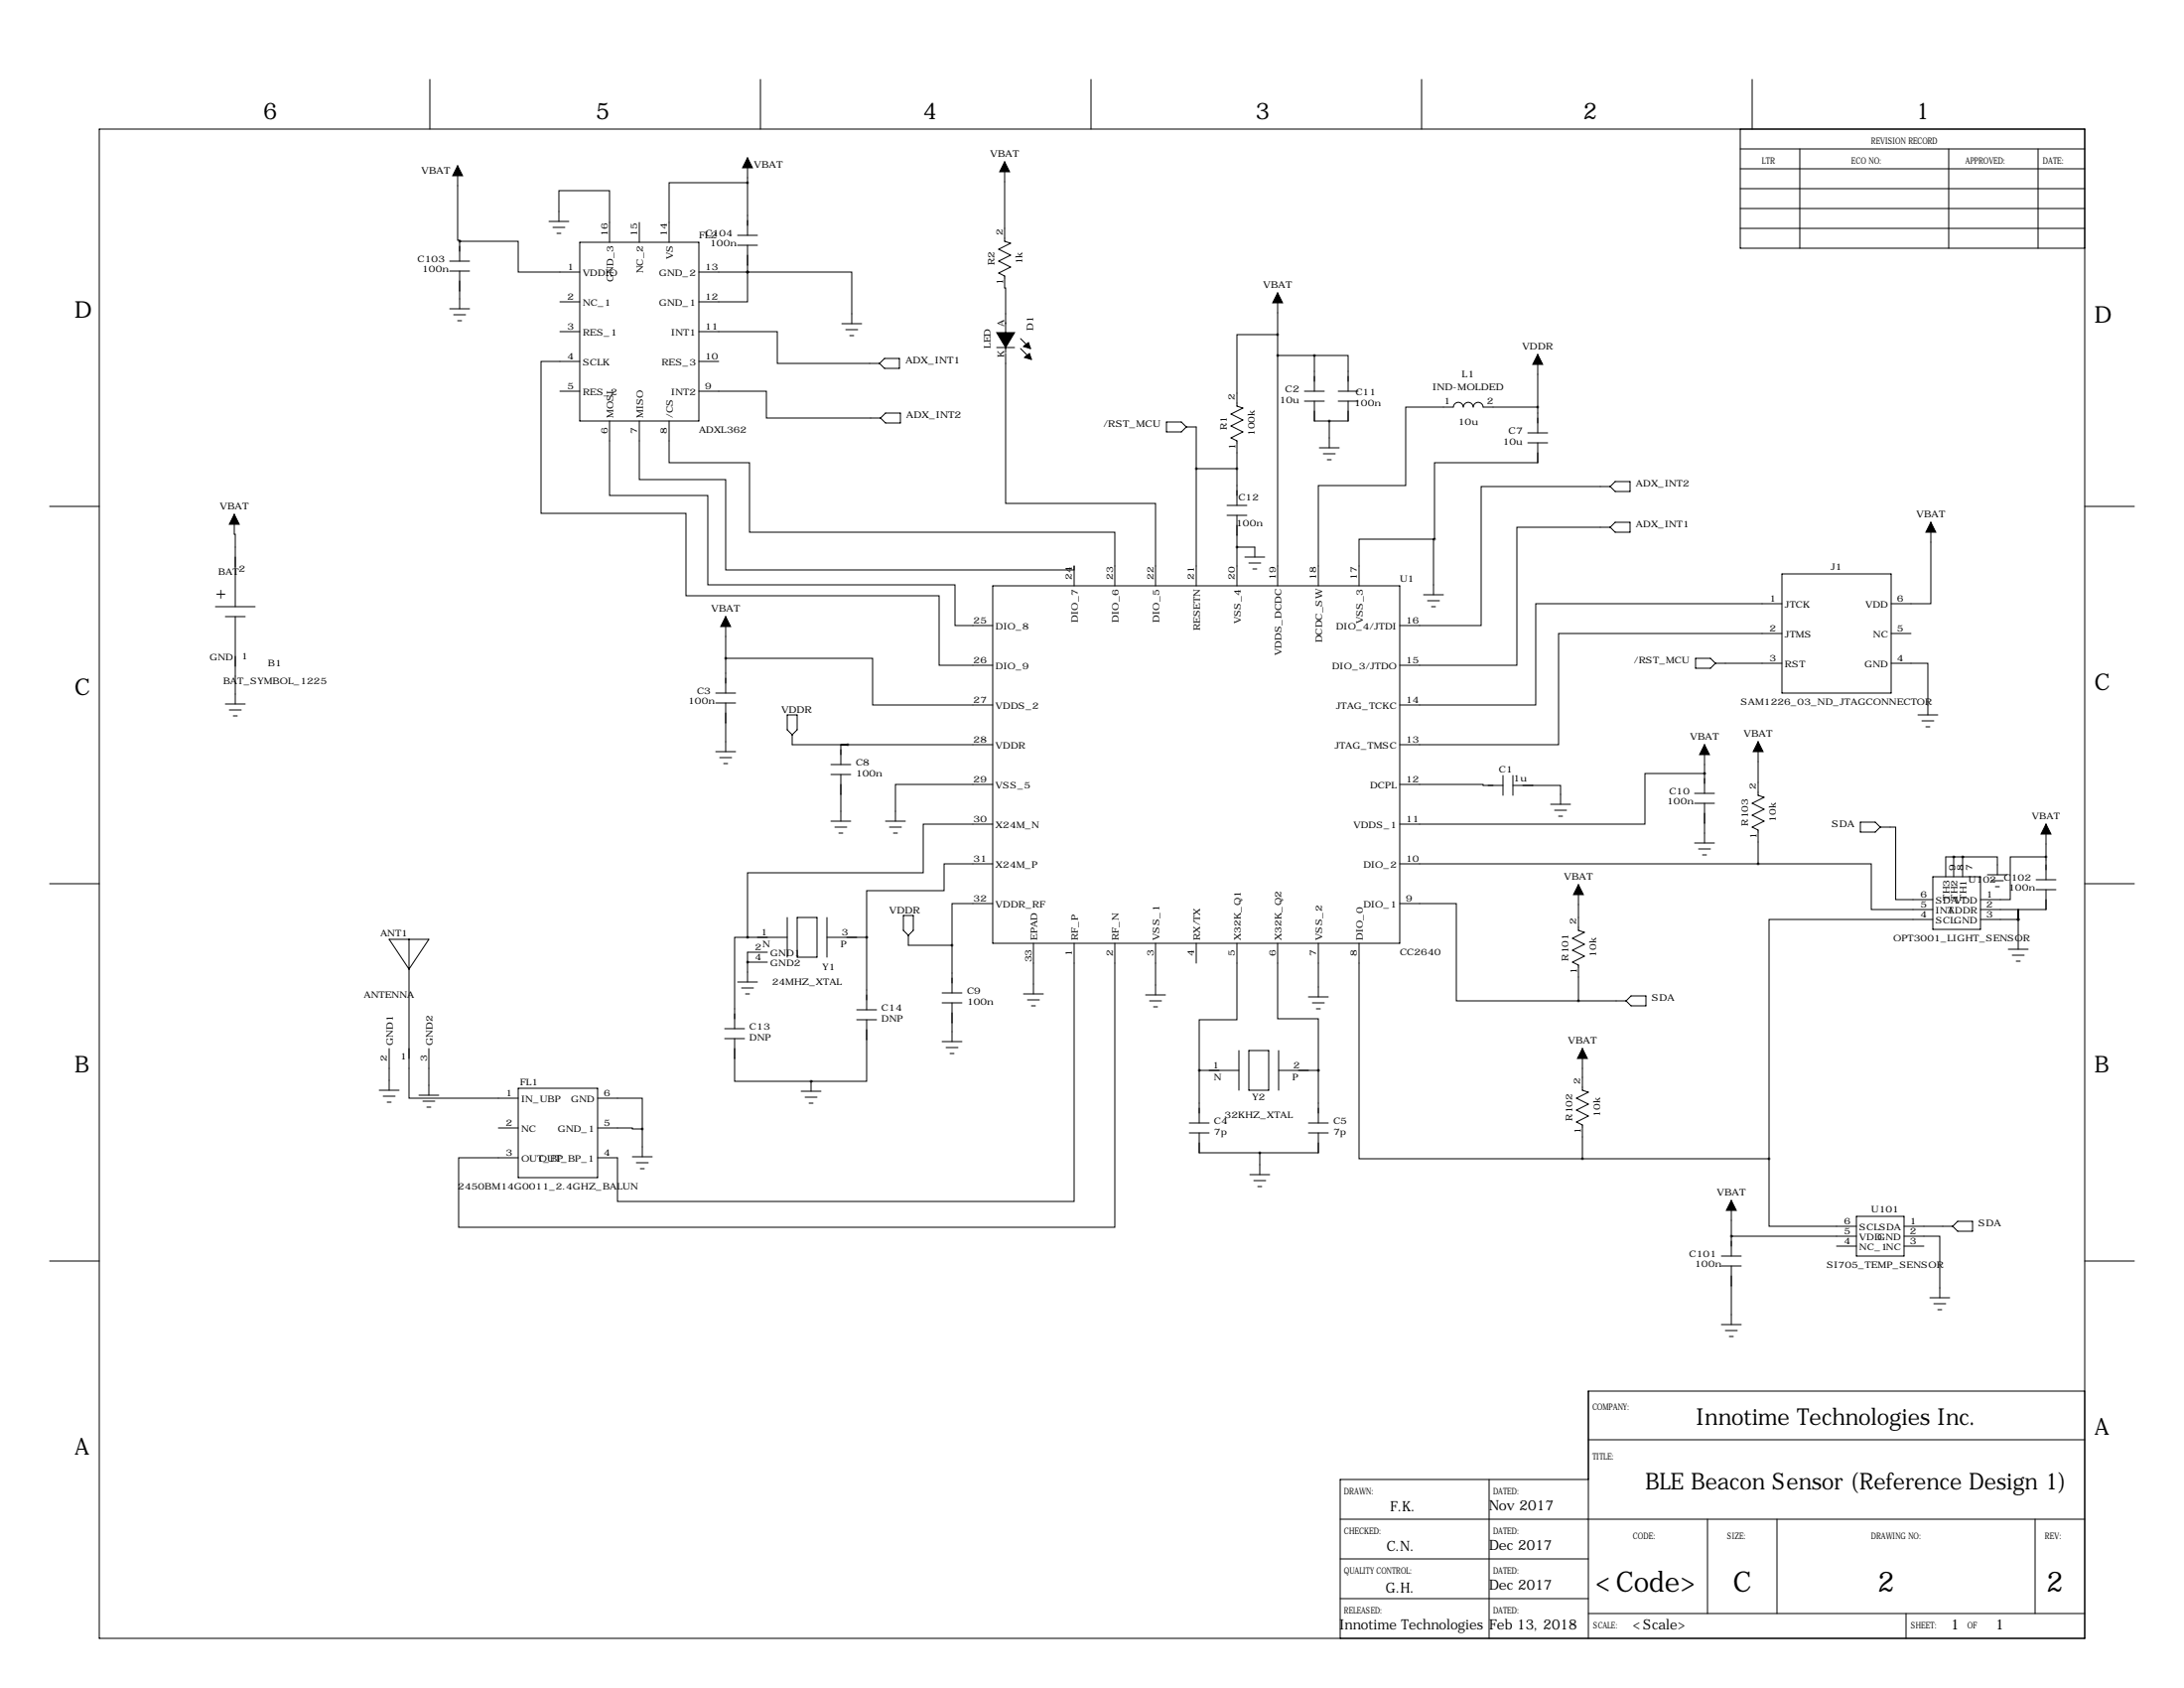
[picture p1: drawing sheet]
<svg xmlns="http://www.w3.org/2000/svg" width="559mm" height="432mm" viewBox="0 0 559 432" stroke-linecap="round" stroke-linejoin="round" font-family="sans-serif">
<g fill="none" stroke="#000" stroke-width=".25">
<path d="M25.4 33h508v386.1h-508zM110 20.3v12.7M194.6 20.3v12.7M279.1 20.3v12.7M363.7 20.3v12.7M445.3 38.1h88.1M445.3 33v30.5h88.1M448.3 20.3v12.7M460.5 38.1v25.4M498.6 38.1v25.4M521.5 38.1v25.4M117.1 42.4v19.1h.5v.2"/>
<path d="M140.5 56.6h5M141.5 58.2h3M142.5 59.7h1M143 56.6v-7.8h13v13.2M163.6 56.9v5.1M191.3 46.7h-20.1v15.3M191.3 40.4v19.8M257 41.4v20.3l1.6 .5-3.1 1.6 3.1 1.5-3.1 1.5 3.1 1.5-3.1 1.5 1.5 .8v3.1h.3v16.5M445.3 48.3h88.1M445.3 43.2h88.1M445.3 53.3h88.1M445.3 58.4h88.1"/>
<path d="M115.1 66.8h5M115.1 69.3h5M115.1 79h5M117.6 61.7h.1M117.6 61.7h15v7.9h15.7M117.6 61.7v5.1M117.6 69.3v9.7M143.3 77.2h5M148.3 62h30.5v45.7h-30.5zM178.8 69.6h12.5M188.7 60.2h5.1M188.7 62.7h5.1"/>
<path d="M191.3 69.6v7.6h-12.5M191.3 69.6h.1M191.3 69.6h26.6v13.2M191.3 62.7v6.9M326.9 74.9v75M116.1 80.5h3M117.1 82h1M143.3 84.8h5M148.3 92.5h-9.9v38.8h37.1v21.1h64.8v17.8h13.7M178.8 84.8h20.1v8.2h26.1M178.8 92.5h5.1M215.4 82.8h5.1"/>
<path d="M216.4 84.3h3.1M217.4 85.9h1M226.3 91.7h3.8v2.5h-3.8l-1.3-1.2zM255 88.9h4.6M257.3 90.4v38.4h38.4v21.1M261.1 86.6l2.6 2.6M261.1 89.2l2.6 2.5M326.9 85.6h-10.4v18.3l1.5 .5-3 1.5 3 1.5-3 1.6 3 1.5-3 1.5 1.5 .8v16.5M326.9 90.9h9.4M336.3 90.9h8.6v9.2M336.3 90.9v9.2M393.4 90.7v20"/>
<path d="M143.3 100.1h5M156 107.7v19h25.1v22.9h63.2v10.4h9.7M163.6 107.7v15h22.1v23.1h89.1v-1v5.1M171.2 107.7v10.7h20.6v17.7h93.4v13.8M178.8 100.1h17.3v6.8h29.2M226.6 105.7h3.8v2.5h-3.8l-1.3-1.3zM298.4 107.9h3.9l1.2 1.3-1.2 1.3h-3.9zM303.5 109.2h2.6v40.7M306.1 119.9h10.4M333.8 100.1h5M333.8 102.6h5M336.3 102.6v5.1h8.6v-5.1"/>
<path d="M337.6 114.6h5M338.6 116.1h3M339.6 117.6h1M340.1 107.7v6.9M342.4 100.1h5.1M342.4 102.6h5.1M390.9 110.7h5.1M390.9 113.3h5.1M393.4 104.1h-13.9a1.27 1.27 0 0 0-1.3-1.2 1.27 1.27 0 0 0-1.3 1.2 1.27 1.27 0 0 0-1.2-1.2 1.27 1.27 0 0 0-1.3 1.2 1.27 1.27 0 0 0-1.3-1.2 1.27 1.27 0 0 0-1.2 1.2h-12.2v20.1h-22.4v25.7M393.4 113.3v5.1h-26.4v19.5M12.7 129.5h12.7M59.9 131.6v5.1h.3v18.5"/>
<path d="M313.9 129.3h5.1M313.9 131.8h5.1M316.5 131.8v18.1M316.5 140h4.6v2.5M367 137.9h-.2v14.2M367 137.9h-19.3v12M412 124.5h-33v35.5h-20.9M412 134.9h-23.9v35.3h-30M413.3 123.2h3.8v2.5h-3.8l-1.3-1.2zM413.3 133.6h3.8v2.5h-3.8l-1.3-1.2zM494 133.6v20.8h-10.1M533.4 129.5h12.7"/>
<path d="M55.1 155.2h10.2M57.7 157.7h5M60.2 157.7v22.4M185.7 157.7v19.6M254 149.9h104.1v91.4h-104.1zM318.5 142.5h5.1M319.5 144h3.1M320.5 145.5h1.1M364.2 152.1h5.1M365.3 153.7h3M366.3 155.2h1M455.9 154.4h-63v25.9h-34.8"/>
<path d="M455.9 146.8h28v30.5h-28zM183.1 177.3h5.1M183.1 179.8h5.1M185.7 168.4h37.6v11.9h30.7M185.7 179.8v12.5M433.8 168.4h3.8l1.3 1.3-1.3 1.2h-3.8zM438.9 169.7h17M455.9 162.1h-57.1v28.4h-40.7M483.9 169.7h9.4v13.2M483.9 162.1h5M57.7 180.1h5M58.7 181.6h3"/>
<path d="M59.7 183.1h1M183.1 192.3h5.1M184.1 193.8h3.1M185.2 195.3h1M201.4 182.9h2.6v3.8l-1.3 1.3-1.3-1.3zM202.7 188v2.5h51.3M212.6 195.6h5.1M212.6 198.1h5.1M215.1 190.5v5.1M215.1 198.1v12M384.6 198.4v5.1M387.1 198.4v5.1"/>
<path d="M436.1 197.9h.1M436.1 197.9h-15.2v12.9h-62.8M436.1 190.5v12.4M449.8 189.7v13.8l1.6 .5-3.1 1.5 3.1 1.5-3.1 1.5 3.1 1.6-3.1 1.5 1.5 .7v8.7M490.7 182.9h5.1M491.7 184.4h3.1M492.8 185.9h1M212.6 210.1h5.1M213.6 211.6h3.1M214.6 213.1h1M226.6 210.1h5M227.6 211.6h3"/>
<path d="M228.6 213.1h1M254 200.7h-24.9v9.4M254 210.8h-17.8v12.5h-44.9v16.5M358.1 200.7h21.4v.2h5.1M387.1 200.9h12.2v4.8M396.7 205.7h5.1M397.8 207.3h3M398.8 208.8h1M433.6 202.9h5.1M433.6 205.5h5.1M433.6 215.6h5.1M434.6 217.2h3"/>
<path d="M435.6 218.7h1M436.1 205.5v10.1M476 210.3h3.8l1.3 1.3-1.3 1.3h-3.8zM481.1 211.6h3.9v18.5h9.5M499.9 219.2h.1M499.9 219.2v5.1M502.2 219.2h.1M502.2 219.2h8.8v4.6M502.2 219.2h-4.4v5.1M502.2 219.2v5.1M523.5 219.2h-9.2v10.9h-7.6M523.5 210.8v14.2"/>
<path d="M12.7 226.1h12.7M191.3 239.8h-3.3v23.3M191.3 239.8h.1M191.3 239.8h10.1M201.4 234.7v10.2M204 234.7h5v10.2h-5zM211.6 239.8h10.1M211.6 234.7v10.2M221.7 239.8h.1M221.7 239.8v18.5M231.1 234.2h2.6v3.8l-1.3 1.3-1.3-1.3zM232.4 239.3v2.5h11.2"/>
<path d="M254 221h-12.4v6.8h-19.9v12M254 231.1h-10.4v10.7M358.1 231.1h14.5v24.9h31.3M358.1 221h91.7M403.9 226.3v11.7l1.5 .5-3.1 1.5 3.1 1.6-3.1 1.5 3.1 1.5-3.1 1.5 1.6 .8v9.1M449.8 221h29v11.7h15.7M494.5 235.2h-41.9v61.2M494.5 224.3h12.2v13.4h-12.2zM506.7 232.7h9.7v2.5M506.7 235.2h9.7M508.5 223.8h5.1M509.5 225.3h3.1"/>
<path d="M510.5 226.8h1.1M516.4 235.2h.1M516.4 235.2v7.6M521 225h5M521 227.6h5M523.5 227.6v5.1h-7.1v2.5M533.4 226.1h12.7M99.6 240.3h10.1l-5.1 7.6zM104.6 240.3v40.6h28M188.7 251.2h5.1M189.7 252.7h3.1M190.8 254.3h1"/>
<path d="M191.3 246.1h.1M191.3 246.1h5M196.3 243.6h-5v7.6M219.2 258.3h5.1M241 254h5.1M241 256.5h5.1M243.6 241.8v12.2M243.6 256.5v9.9M261.9 254.3h5.1M262.9 255.8h3M263.9 257.3h1M264.4 241.3v13"/>
<path d="M274.8 241.3v66h-116.8v-11.1h-5.1M285.2 241.3v72.6h-167.9v-17.7h15.3M293.1 254.5h5.1M294.1 256h3.1M295.1 257.6h1.1M295.7 241.3v13.2M306.1 241.3v5.1M316.5 241.3v19.6h-9.7v12.9M326.9 241.3v19.3h10.4v13.2M334.8 255h5.1M335.8 256.5h3M336.8 258.1h1"/>
<path d="M337.3 241.3v13.7M347.7 241.3v55.1h57.2M403.9 256h12.2M417.3 254.8h3.8v2.5h-3.8l-1.2-1.3zM513.8 242.8h5.1M514.9 244.3h3M515.9 245.9h1M97 278.9h5.1M99.6 268.2v10.7M109.7 268.2v12M132.6 278.4h20.3v22.8h-20.3zM185.4 263.1h5.1"/>
<path d="M185.4 265.7h5.1M188 265.7v10.9h19.5M205 279.1h5.1M207.5 276.6h.1M207.5 276.6v2.5M219.2 260.9h5.1M221.7 260.9v15.7h-14.2M241 266.4h5.1M242.1 268h3M243.1 269.5h1M306.8 273.8h.1M306.8 273.8h10.2"/>
<path d="M306.8 273.8v13.5M317 268.7v10.2M319.5 268.7h5.1v10.2h-5.1zM327.2 273.8h10.1M327.2 268.7v10.2M337.3 273.8h.1M337.3 273.8v13.5M404.9 268.2v10.7l1.5 .5-3 1.5 3 1.5-3 1.6 3 1.5-3 1.5 1.5 .8v8.6M98 280.4h3.1M99.1 281.9h1M107.2 280.2h5.1M108.2 281.7h3.1"/>
<path d="M109.2 283.2h1M127.5 288.5h5.1M152.9 280.9h11.4v7.9M152.9 288.5h8.9v.3h2.5M161.8 295.9h5.1M162.8 297.4h3.1M163.8 299h1M164.3 288.8v7.1M206 280.7h3M207 282.2h1M304.3 287.3h5.1M304.3 289.8h5.1"/>
<path d="M306.8 289.8v5.1h30.5v-5.1M322.3 294.9v5.6M334.8 287.3h5.1M334.8 289.8h5.1M404.9 296.4h47.7M452.6 296.4v17.3h22.4M319.8 300.5h5.1M320.8 302h3M321.8 303.5h1M443 316.2h.1M443 316.2h32M443 307.1v14.2"/>
<path d="M469.9 318.8h5.1M475 311.1h12.2v10.2h-12.2zM487.2 316.2h9.1v15.8M487.2 313.7h12.4M487.2 318.8h5.1M500.9 312.4h3.8v2.6h-3.8l-1.3-1.3zM12.7 322.6h12.7M440.4 321.3h5.1M440.4 323.8h5.1M440.4 338.8h5.1M443 323.8v15M493.8 332h5.1"/>
<path d="M494.8 333.5h3M495.8 335h1M533.4 322.6h12.7M441.5 340.4h3M442.5 341.9h1M533.4 355.9h-127v63.2M381 378.5v40.6M406.4 368.3h127M406.4 378.5h-63.5v40.6M342.9 388.6h190.5M342.9 398.8h63.5M436.9 388.6v24.1"/>
<path d="M454.7 388.6v24.1M520.7 388.6v24.1M342.9 408.9h63.5M406.4 412.7h127M487.7 412.7v6.4"/>
</g>
<g fill="#000" stroke="#000" stroke-width=".25">
<path d="M117.1 42.4l1.3 2.6h-2.6zM191.3 40.4l1.2 2.5h-2.5zM257 41.4l1.3 2.5h-2.5zM326.9 74.9l1.3 2.6h-2.6zM255 85.1h2.3v3.8zM257.3 85.1h2.3l-2.3 3.8zM262.1 88.4l1-.8 .6 1.6-1.8-.6zM262.1 91.4l1.3-1 .5 1.5zM393.4 90.7l1.3 2.5h-2.5zM59.9 131.6l1.3 2.5h-2.5zM494 133.6l1.3 2.5h-2.5zM185.7 157.7l1.2 2.6h-2.5z"/>
<path d="M436.1 190.5l1.3 2.5h-2.6zM449.8 189.7l1.3 2.6h-2.5zM523.5 210.8l1.3 2.6h-2.6zM403.9 226.3l1.2 2.6h-2.5zM404.9 268.2l1.2 2.6h-2.5zM443 307.1l1.2 2.5h-2.5z"/>
</g>
<path d="M306.8 273.8a.05 .05 0 0 0 .1 0 .05 .05 0 0 0-.1 0zM164.3 288.8a.05 .05 0 0 0 .1 0 .05 .05 0 0 0-.1 0zM403.8 256a.05 .05 0 0 0 .1 0 .05 .05 0 0 0-.1 0zM452.6 296.4a.05 .05 0 0 0 .1 0 .05 .05 0 0 0-.1 0zM221.7 239.8a.05 .05 0 0 0 .1 0 .05 .05 0 0 0-.1 0zM449.8 221a.05 .05 0 0 0 .1 0 .05 .05 0 0 0-.1 0zM191.2 69.6a.05 .05 0 0 0 .1 0 .05 .05 0 0 0-.1 0zM191.2 69.6a.05 .05 0 0 0 .1 0 .05 .05 0 0 0-.1 0zM191.2 46.7a.05 .05 0 0 0 .1 0 .05 .05 0 0 0-.1 0zM367 137.9a.05 .05 0 0 0 .1 0 .05 .05 0 0 0-.1 0zM393.4 104.1a.05 .05 0 0 0 .1 0 .05 .05 0 0 0-.1 0zM306 119.9a.05 .05 0 0 0 .1 0 .05 .05 0 0 0-.1 0zM499.8 219.2a.05 .05 0 0 0 .1 0 .05 .05 0 0 0-.1 0zM502.1 219.2a.05 .05 0 0 0 .1 0 .05 .05 0 0 0-.1 0zM191.2 239.8a.05 .05 0 0 0 .1 0 .05 .05 0 0 0-.1 0zM191.2 246.1a.05 .05 0 0 0 .1 0 .05 .05 0 0 0-.1 0z" fill="#000" stroke="#000" stroke-width=".63"/>
<g font-size="7.3">
<text x="408.2" y="407">&lt;Code&gt;</text>
<text x="443.4" y="407">C</text>
<text x="480.4" y="407">2</text>
<text x="523.6" y="407">2</text>
</g>
<g font-size="5.9">
<text x="67.3" y="30.5">6</text>
<text x="152.4" y="30.5">5</text>
<text x="236.2" y="30.5">4</text>
<text x="321.3" y="30.5">3</text>
<text x="405.1" y="30.5">2</text>
<text x="490.2" y="30.5">1</text>
<text x="19" y="81.3">D</text>
<text x="535.9" y="82.6">D</text>
<text x="19" y="177.8">C</text>
<text x="535.9" y="176.5">C</text>
<text x="19" y="274.3">B</text>
<text x="535.9" y="274.3">B</text>
<text x="434.1" y="364.5">Innotime Technologies Inc.</text>
<text x="535.9" y="367">A</text>
<text x="19" y="372.1">A</text>
<text x="421" y="381.1">BLE Beacon Sensor (Reference Design 1)</text>
</g>
<text font-size="4.6" x="55.1" y="153.2">+</text>
<g font-size="3.6">
<text x="355.7" y="386.7">F.K.</text>
<text x="381" y="386.4">Nov 2017</text>
<text x="354.8" y="396.8">C.N.</text>
<text x="381" y="396.6">Dec 2017</text>
<text x="354.6" y="407.5">G.H.</text>
<text x="381" y="406.7">Dec 2017</text>
<text x="342.7" y="416.9">Innotime Technologies</text>
<text x="381" y="416.9">Feb 13, 2018</text>
<text x="417.8" y="416.9">&lt;Scale&gt;</text>
<text x="499.1" y="416.9">1</text>
<text x="510.5" y="416.9">1</text>
</g>
<g font-size="2.4">
<text x="253.4" y="40.1">VBAT</text>
<text x="107.8" y="44.4">VBAT</text>
<text x="192.9" y="42.9">VBAT</text>
<text x="323.2" y="73.7">VBAT</text>
<text x="389.5" y="89.4">VDDR</text>
<text x="231.6" y="93">ADX_INT1</text>
<text x="328.8" y="100.3">C2</text>
<text x="366.6" y="99.9">IND-MOLDED</text>
<text x="374" y="96.5">L1</text>
<text x="231.9" y="106.9">ADX_INT2</text>
<text x="282.3" y="109.2">/RST_MCU</text>
<text x="386" y="111">C7</text>
<text x="56.3" y="130.3">VBAT</text>
<text x="490.4" y="132.3">VBAT</text>
<text x="182" y="156.5">VBAT</text>
<text x="199.9" y="182.4">VDDR</text>
<text x="432.5" y="189.2">VBAT</text>
<text x="446.2" y="188.5">VBAT</text>
<text x="468.7" y="211.6">SDA</text>
<text x="400.2" y="225">VBAT</text>
<text x="227.6" y="233.7">VDDR</text>
<text x="422.7" y="256">SDA</text>
<text x="401.2" y="267">VBAT</text>
<text x="439.3" y="305.8">VBAT</text>
<text x="506.2" y="313.7">SDA</text>
</g>
<g font-size="2.3">
<text x="450.8" y="41.9">LTR</text>
<text x="473.7" y="41.9">ECO NO:</text>
<text x="478.8" y="36.8">REVISION RECORD</text>
<text x="502.9" y="41.9">APPROVED:</text>
<text x="522.7" y="41.9">DATE:</text>
<text x="155.4" y="60.5" transform="rotate(-90 155.4 60.5)">16</text>
<text x="163.1" y="60.5" transform="rotate(-90 163.1 60.5)">15</text>
<text x="170.7" y="60.5" transform="rotate(-90 170.7 60.5)">14</text>
<text x="178.8" y="61">FL2</text>
<text x="180.5" y="60.5">C104</text>
<text x="181.7" y="63">100n</text>
<text x="256.5" y="60.1" transform="rotate(-90 256.5 60.1)">2</text>
<text x="106.8" y="67.1">C103</text>
<text x="108" y="69.6">100n</text>
<text x="145.1" y="69.1">1</text>
<text x="149.1" y="70.6">VDDIO</text>
<text x="164.6" y="70" transform="rotate(-90 164.6 70)">NC_2</text>
<text x="168.6" y="70.6">GND_2</text>
<text x="172.2" y="66.4" transform="rotate(-90 172.2 66.4)">VS</text>
<text x="180.3" y="69.1">13</text>
<text x="254.5" y="67.8" transform="rotate(-90 254.5 67.8)">R2</text>
<text x="261.6" y="67.7" transform="rotate(-90 261.6 67.7)">1k</text>
<text x="145.1" y="76.7">2</text>
<text x="157" y="72.2" transform="rotate(-90 157 72.2)">GND_3</text>
<text x="180.3" y="76.7">12</text>
<text x="256.6" y="72.8" transform="rotate(-90 256.6 72.8)">1</text>
<text x="149.1" y="78.2">NC_1</text>
<text x="168.6" y="78.2">GND_1</text>
<text x="256.9" y="83.6" transform="rotate(-90 256.9 83.6)">A</text>
<text x="145.1" y="84.3">3</text>
<text x="149.1" y="85.8">RES_1</text>
<text x="171.8" y="85.8">INT1</text>
<text x="180.3" y="84.3">11</text>
<text x="253.5" y="89.2" transform="rotate(-90 253.5 89.2)">LED</text>
<text x="264.4" y="84.6" transform="rotate(-90 264.4 84.6)">D1</text>
<text x="145.1" y="91.9">4</text>
<text x="149.1" y="93.5">SCLK</text>
<text x="169.3" y="93.5">RES_3</text>
<text x="180.3" y="91.9">10</text>
<text x="256.9" y="91.5" transform="rotate(-90 256.9 91.5)">K</text>
<text x="145.1" y="99.6">5</text>
<text x="149.1" y="101.1">RES_2</text>
<text x="171.8" y="101.1">INT2</text>
<text x="180.3" y="99.6">9</text>
<text x="346.8" y="101.1">C11</text>
<text x="157" y="106.9" transform="rotate(-90 157 106.9)">MOSI</text>
<text x="164.6" y="106.9" transform="rotate(-90 164.6 106.9)">MISO</text>
<text x="172.2" y="106.9" transform="rotate(-90 172.2 106.9)">/CS</text>
<text x="316" y="102.3" transform="rotate(-90 316 102.3)">2</text>
<text x="327.4" y="103.1">10u</text>
<text x="346.5" y="103.9">100n</text>
<text x="369.4" y="103.4">1</text>
<text x="380.5" y="103.4">2</text>
<text x="155.4" y="110.9" transform="rotate(-90 155.4 110.9)">6</text>
<text x="163.1" y="110.9" transform="rotate(-90 163.1 110.9)">7</text>
<text x="170.7" y="110.9" transform="rotate(-90 170.7 110.9)">8</text>
<text x="178.8" y="110.7">ADXL362</text>
<text x="313.9" y="110" transform="rotate(-90 313.9 110)">R1</text>
<text x="321" y="111.6" transform="rotate(-90 321 111.6)">100k</text>
<text x="373.1" y="108.7">10u</text>
<text x="384.5" y="113.8">10u</text>
<text x="316.1" y="115" transform="rotate(-90 316.1 115)">1</text>
<text x="418.6" y="124.5">ADX_INT2</text>
<text x="316.8" y="128">C12</text>
<text x="316.3" y="134.6">100n</text>
<text x="418.6" y="134.9">ADX_INT1</text>
<text x="55.9" y="147.1">BAT</text>
<text x="61.1" y="146.3">2</text>
<text x="274.3" y="148.3" transform="rotate(-90 274.3 148.3)">24</text>
<text x="284.7" y="148.3" transform="rotate(-90 284.7 148.3)">23</text>
<text x="295.1" y="148.3" transform="rotate(-90 295.1 148.3)">22</text>
<text x="305.6" y="148.3" transform="rotate(-90 305.6 148.3)">21</text>
<text x="316" y="148.3" transform="rotate(-90 316 148.3)">20</text>
<text x="326.4" y="148.3" transform="rotate(-90 326.4 148.3)">19</text>
<text x="336.8" y="148.3" transform="rotate(-90 336.8 148.3)">18</text>
<text x="347.2" y="148.3" transform="rotate(-90 347.2 148.3)">17</text>
<text x="358.1" y="148.8">U1</text>
<text x="468.5" y="145.8">J1</text>
<text x="452.7" y="153.9">1</text>
<text x="456.7" y="155.4">JTCK</text>
<text x="477.3" y="155.4">VDD</text>
<text x="485.4" y="153.9">6</text>
<text x="249.1" y="159.5">25</text>
<text x="254.8" y="161">DIO_8</text>
<text x="275.8" y="159.2" transform="rotate(-90 275.8 159.2)">DIO_7</text>
<text x="286.2" y="159.2" transform="rotate(-90 286.2 159.2)">DIO_6</text>
<text x="296.7" y="159.2" transform="rotate(-90 296.7 159.2)">DIO_5</text>
<text x="307.1" y="161.3" transform="rotate(-90 307.1 161.3)">RESETN</text>
<text x="317.5" y="159.6" transform="rotate(-90 317.5 159.6)">VSS_4</text>
<text x="341.8" y="161">DIO_4/JTDI</text>
<text x="348.7" y="159.6" transform="rotate(-90 348.7 159.6)">VSS_3</text>
<text x="359.7" y="159.5">16</text>
<text x="452.7" y="161.5">2</text>
<text x="485.4" y="161.5">5</text>
<text x="327.9" y="167.6" transform="rotate(-90 327.9 167.6)">VDDS_DCDC</text>
<text x="338.3" y="164.4" transform="rotate(-90 338.3 164.4)">DCDC_SW</text>
<text x="456.7" y="163.1">JTMS</text>
<text x="479.3" y="163.1">NC</text>
<text x="53.6" y="168.9">GND</text>
<text x="61.7" y="168.6">1</text>
<text x="68.6" y="170.4">B1</text>
<text x="249.1" y="169.7">26</text>
<text x="254.8" y="171.2">DIO_9</text>
<text x="340.8" y="171.2">DIO_3/JTDO</text>
<text x="359.7" y="169.7">15</text>
<text x="418.1" y="169.7">/RST_MCU</text>
<text x="452.7" y="169.2">3</text>
<text x="456.7" y="170.7">RST</text>
<text x="477.1" y="170.7">GND</text>
<text x="485.4" y="169.2">4</text>
<text x="57.1" y="175">BAT_SYMBOL_1225</text>
<text x="178.3" y="177.5">C3</text>
<text x="249.1" y="179.8">27</text>
<text x="359.7" y="179.8">14</text>
<text x="176.1" y="180.1">100n</text>
<text x="254.8" y="181.3">VDDS_2</text>
<text x="341.8" y="181.3">JTAG_TCKC</text>
<text x="445.4" y="180.3">SAM1226_03_ND_JTAGCONNECTOR</text>
<text x="249.1" y="190">28</text>
<text x="254.8" y="191.5">VDDR</text>
<text x="341.5" y="191.5">JTAG_TMSC</text>
<text x="359.7" y="190">13</text>
<text x="218.9" y="195.8">C8</text>
<text x="383.5" y="197.6">C1</text>
<text x="218.9" y="198.6">100n</text>
<text x="249.1" y="200.2">29</text>
<text x="254.8" y="201.7">VSS_5</text>
<text x="350.6" y="201.7">DCPL</text>
<text x="359.7" y="200.2">12</text>
<text x="387.2" y="199.9">1u</text>
<text x="427.1" y="203.2">C10</text>
<text x="449.3" y="201.8" transform="rotate(-90 449.3 201.8)">2</text>
<text x="426.5" y="205.7">100n</text>
<text x="519.9" y="209.5">VBAT</text>
<text x="249.1" y="210.3">30</text>
<text x="254.8" y="211.8">X24M_N</text>
<text x="346.4" y="211.8">VDDS_1</text>
<text x="359.7" y="210.3">11</text>
<text x="447.3" y="211.3" transform="rotate(-90 447.3 211.3)">R103</text>
<text x="449.4" y="214.5" transform="rotate(-90 449.4 214.5)">1</text>
<text x="454.4" y="210.3" transform="rotate(-90 454.4 210.3)">10k</text>
<text x="249.1" y="220.5">31</text>
<text x="254.8" y="222">X24M_P</text>
<text x="348.8" y="222">DIO_2</text>
<text x="359.7" y="220.5">10</text>
<text x="500.4" y="222.8" transform="rotate(-90 500.4 222.8)">9</text>
<text x="502.4" y="222.8" transform="rotate(-90 502.4 222.8)">8</text>
<text x="503.7" y="225.8">U102</text>
<text x="504.7" y="222.8" transform="rotate(-90 504.7 222.8)">7</text>
<text x="512.7" y="225.3">C102</text>
<text x="513.9" y="227.8">100n</text>
<text x="249.1" y="230.6">32</text>
<text x="254.8" y="232.1">VDDR_RF</text>
<text x="348.8" y="232.1">DIO_1</text>
<text x="359.7" y="230.6">9</text>
<text x="491.3" y="229.6">6</text>
<text x="491.3" y="232.2">5</text>
<text x="495.3" y="231.1">SDAVDD</text>
<text x="495.3" y="233.7">INT</text>
<text x="498.3" y="233.7">ADDR</text>
<text x="498.8" y="230.3" transform="rotate(-90 498.8 230.3)">TH3</text>
<text x="500.9" y="230.3" transform="rotate(-90 500.9 230.3)">TH2</text>
<text x="503.2" y="230.3" transform="rotate(-90 503.2 230.3)">TH1</text>
<text x="508.3" y="229.6">1</text>
<text x="508.3" y="232.2">2</text>
<text x="97.3" y="239.5">ANT1</text>
<text x="194.7" y="239.3">1</text>
<text x="215.4" y="239.3">3</text>
<text x="403.4" y="236.4" transform="rotate(-90 403.4 236.4)">2</text>
<text x="491.3" y="234.7">4</text>
<text x="495.3" y="236.2">SCLGND</text>
<text x="508.3" y="234.7">3</text>
<text x="193.1" y="243.1">2</text>
<text x="193.1" y="245.6">4</text>
<text x="195.1" y="242.3">N</text>
<text x="197.1" y="244.6">GND1</text>
<text x="215.1" y="242.3">P</text>
<text x="265.4" y="240.5" transform="rotate(-90 265.4 240.5)">EPAD</text>
<text x="274.3" y="244.5" transform="rotate(-90 274.3 244.5)">1</text>
<text x="275.8" y="240.5" transform="rotate(-90 275.8 240.5)">RF_P</text>
<text x="284.7" y="244.5" transform="rotate(-90 284.7 244.5)">2</text>
<text x="286.2" y="240.5" transform="rotate(-90 286.2 240.5)">RF_N</text>
<text x="295.1" y="244.5" transform="rotate(-90 295.1 244.5)">3</text>
<text x="296.7" y="240.5" transform="rotate(-90 296.7 240.5)">VSS_1</text>
<text x="305.6" y="244.5" transform="rotate(-90 305.6 244.5)">4</text>
<text x="307.1" y="240.5" transform="rotate(-90 307.1 240.5)">RX/TX</text>
<text x="316" y="244.5" transform="rotate(-90 316 244.5)">5</text>
<text x="317.5" y="240.5" transform="rotate(-90 317.5 240.5)">X32K_Q1</text>
<text x="326.4" y="244.5" transform="rotate(-90 326.4 244.5)">6</text>
<text x="327.9" y="240.5" transform="rotate(-90 327.9 240.5)">X32K_Q2</text>
<text x="336.8" y="244.5" transform="rotate(-90 336.8 244.5)">7</text>
<text x="338.3" y="240.5" transform="rotate(-90 338.3 240.5)">VSS_2</text>
<text x="347.2" y="244.5" transform="rotate(-90 347.2 244.5)">8</text>
<text x="348.7" y="240.5" transform="rotate(-90 348.7 240.5)">DIO_0</text>
<text x="358.1" y="244.3">CC2640</text>
<text x="401.3" y="245.8" transform="rotate(-90 401.3 245.8)">R101</text>
<text x="408.4" y="244.8" transform="rotate(-90 408.4 244.8)">10k</text>
<text x="484.4" y="240.8">OPT3001_LIGHT_SENSOR</text>
<text x="197.1" y="247.1">GND2</text>
<text x="197.6" y="252">24MHZ_XTAL</text>
<text x="210.5" y="248.2">Y1</text>
<text x="263.9" y="246.2" transform="rotate(-90 263.9 246.2)">33</text>
<text x="403.5" y="249.1" transform="rotate(-90 403.5 249.1)">1</text>
<text x="93.1" y="255.3">ANTENNA</text>
<text x="247.4" y="254.3">C9</text>
<text x="247.4" y="257">100n</text>
<text x="191.8" y="263.4">C13</text>
<text x="225.6" y="258.6">C14</text>
<text x="225.6" y="261.3">DNP</text>
<text x="100.6" y="267.5" transform="rotate(-90 100.6 267.5)">GND1</text>
<text x="110.7" y="267.5" transform="rotate(-90 110.7 267.5)">GND2</text>
<text x="191.8" y="266.2">DNP</text>
<text x="99.1" y="271.4" transform="rotate(-90 99.1 271.4)">2</text>
<text x="102.4" y="271">1</text>
<text x="109.2" y="271.4" transform="rotate(-90 109.2 271.4)">3</text>
<text x="310.2" y="273.3">1</text>
<text x="331" y="273.3">2</text>
<text x="129.4" y="280.4">1</text>
<text x="133" y="277.6">FL1</text>
<text x="133.3" y="281.9">IN_UBP</text>
<text x="146.1" y="281.9">GND</text>
<text x="154.4" y="280.4">6</text>
<text x="310.6" y="276.3">N</text>
<text x="320.4" y="281.4">Y2</text>
<text x="330.7" y="276.3">P</text>
<text x="404.4" y="277.3" transform="rotate(-90 404.4 277.3)">2</text>
<text x="310.6" y="287.5">C4</text>
<text x="313.3" y="286">32KHZ_XTAL</text>
<text x="341.1" y="287.5">C5</text>
<text x="402.3" y="286.7" transform="rotate(-90 402.3 286.7)">R102</text>
<text x="409.4" y="285.7" transform="rotate(-90 409.4 285.7)">10k</text>
<text x="129.4" y="288">2</text>
<text x="133.3" y="289.6">NC</text>
<text x="142.7" y="289.6">GND_1</text>
<text x="154.4" y="288">5</text>
<text x="310.6" y="290.3">7p</text>
<text x="341.1" y="290.3">7p</text>
<text x="404.5" y="290" transform="rotate(-90 404.5 290)">1</text>
<text x="129.4" y="295.7">3</text>
<text x="133.3" y="297.2">OUT_BP</text>
<text x="137.9" y="297.2">OUT_BP_1</text>
<text x="154.4" y="295.7">4</text>
<text x="117.2" y="304.3">2450BM14G0011_2.4GHZ_BALUN</text>
<text x="478.8" y="310.1">U101</text>
<text x="471.8" y="313.2">6</text>
<text x="471.8" y="315.7">5</text>
<text x="475.7" y="314.7">SCLSDA</text>
<text x="475.7" y="317.2">VDD</text>
<text x="480.4" y="317.2">GND</text>
<text x="488.7" y="313.2">1</text>
<text x="488.7" y="315.7">2</text>
<text x="432.2" y="321.6">C101</text>
<text x="471.8" y="318.3">4</text>
<text x="475.7" y="319.8">NC_1NC</text>
<text x="488.7" y="318.3">3</text>
<text x="433.6" y="324.1">100n</text>
<text x="467.4" y="324.3">SI705_TEMP_SENSOR</text>
<text x="407.4" y="360.7">COMPANY:</text>
<text x="407.4" y="373.4">TITLE:</text>
<text x="343.9" y="382.3">DRAWN:</text>
<text x="382" y="382.3">DATED:</text>
<text x="343.9" y="392.4">CHECKED:</text>
<text x="382" y="392.4">DATED:</text>
<text x="417.8" y="393.7">CODE:</text>
<text x="442" y="393.7">SIZE:</text>
<text x="478.8" y="393.7">DRAWING NO:</text>
<text x="523.2" y="393.7">REV:</text>
<text x="343.9" y="402.6">QUALITY CONTROL:</text>
<text x="382" y="402.6">DATED:</text>
<text x="343.9" y="412.7">RELEASED:</text>
<text x="382" y="412.7">DATED:</text>
<text x="407.7" y="416.6">SCALE:</text>
<text x="488.9" y="416.6">SHEET:</text>
<text x="503.4" y="416.6">OF</text>
</g>
</svg>
